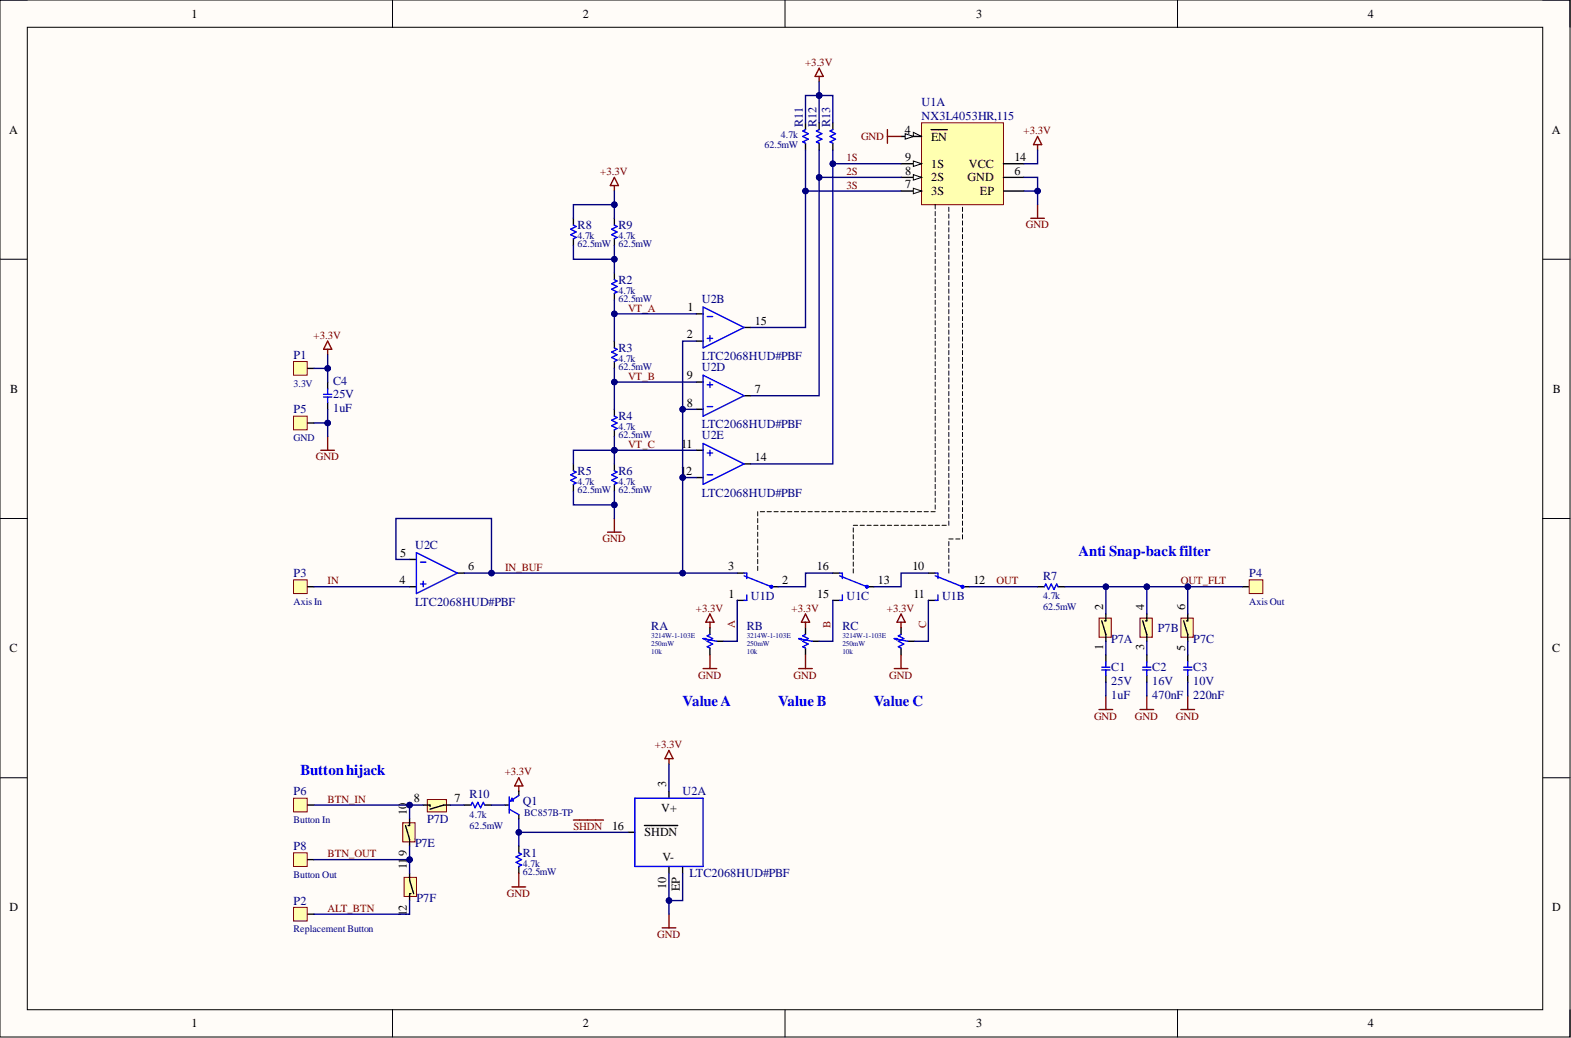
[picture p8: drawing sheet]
<svg xmlns="http://www.w3.org/2000/svg" width="292mm" height="193mm" viewBox="0 0 292 193" stroke-linecap="round" stroke-linejoin="round" font-family="sans-serif">
<path d="M0 0h291.9v192.8h-291.9z" fill-rule="evenodd" fill="#fffcf8"/>
<path d="M0 0h291.9v192.8h-291.9z" fill="none" stroke="#000" stroke-width=".19"/>
<path d="M5.1 5.1h281.7v182.6h-281.7z" fill-rule="evenodd" fill="#fffcf8"/>
<g fill="none" stroke="#000" stroke-width=".19">
<path d="M0 0h5.1M73 0v5.1M146 0v5.1M218.9 0v5.1M286.8 0h5.1v5.1M5.1 5.1h281.7v182.6h-281.7zM0 48.2h5.1M286.8 48.2h5.1M0 96.4h5.1M286.8 96.4h5.1M0 144.6h5.1M286.8 144.6h5.1"/>
<path d="M73 187.7v5.1M146 187.7v5.1M218.9 187.7v5.1M291.9 187.7v5.1"/>
</g>
<path d="M57.1 68.5h1.3" fill="none" stroke="#000" stroke-width=".26"/>
<path d="M54.6 67.2h2.5v2.6h-2.5z" fill-rule="evenodd" fill="#ffffb0"/>
<path d="M54.6 67.2h2.5v2.6h-2.5z" fill="none" stroke="#800000" stroke-width=".19"/>
<path d="M57.1 109.1h1.3" fill="none" stroke="#000" stroke-width=".26"/>
<path d="M54.6 107.8h2.5v2.5h-2.5z" fill-rule="evenodd" fill="#ffffb0"/>
<path d="M54.6 107.8h2.5v2.5h-2.5z" fill="none" stroke="#800000" stroke-width=".19"/>
<path d="M57.1 78.6h1.3" fill="none" stroke="#000" stroke-width=".26"/>
<path d="M54.6 77.4h2.5v2.5h-2.5z" fill-rule="evenodd" fill="#ffffb0"/>
<path d="M54.6 77.4h2.5v2.5h-2.5z" fill="none" stroke="#800000" stroke-width=".19"/>
<path d="M114.2 50.7v1.3M114.2 54.5v1.3M57.1 170h1.3" fill="none" stroke="#000" stroke-width=".26"/>
<path d="M114.2 52l.5 .3-1 .5 1 .5-1 .5 1 .5-.5 .2" fill="none" stroke="#00f" stroke-width=".26"/>
<path d="M54.6 168.7h2.5v2.5h-2.5z" fill-rule="evenodd" fill="#ffffb0"/>
<path d="M54.6 168.7h2.5v2.5h-2.5z" fill="none" stroke="#800000" stroke-width=".19"/>
<path d="M231 109.1h1.3" fill="none" stroke="#000" stroke-width=".26"/>
<path d="M232.3 107.8h2.5v2.5h-2.5z" fill-rule="evenodd" fill="#ffffb0"/>
<path d="M232.3 107.8h2.5v2.5h-2.5z" fill="none" stroke="#800000" stroke-width=".19"/>
<path d="M57.1 149.7h1.3" fill="none" stroke="#000" stroke-width=".26"/>
<path d="M54.6 148.4h2.5v2.5h-2.5z" fill-rule="evenodd" fill="#ffffb0"/>
<path d="M54.6 148.4h2.5v2.5h-2.5z" fill="none" stroke="#800000" stroke-width=".19"/>
<path d="M57.1 159.8h1.3" fill="none" stroke="#000" stroke-width=".26"/>
<path d="M54.6 158.5h2.5v2.6h-2.5z" fill-rule="evenodd" fill="#ffffb0"/>
<path d="M54.6 158.5h2.5v2.6h-2.5z" fill="none" stroke="#800000" stroke-width=".19"/>
<path d="M205.6 121.8v1.2M205.6 125.6v1.2" fill="none" stroke="#000" stroke-width=".26"/>
<path d="M204.9 124.5h1.5M204.9 124h1.5M205.6 123v1M205.6 124.5v1.1" fill="none" stroke="#00f" stroke-width=".26"/>
<path d="M204.3 114.9h2.3v3.6h-2.3z" fill-rule="evenodd" fill="#ffffb0"/>
<path d="M204.3 114.9h2.3v3.6h-2.3z" fill="none" stroke="#800000" stroke-width=".19"/>
<path d="M204.9 115.4l.7 2.6v1.2M205.6 114.1v1.3h-.2" fill="none" stroke="#000" stroke-width=".26"/>
<path d="M212 114.9h2.2v3.6h-2.2z" fill-rule="evenodd" fill="#ffffb0"/>
<path d="M212 114.9h2.2v3.6h-2.2z" fill="none" stroke="#800000" stroke-width=".19"/>
<path d="M212.5 115.4l.7 2.6v1.2M213.2 114.1v1.3h-.2" fill="none" stroke="#000" stroke-width=".26"/>
<path d="M219.6 114.9h2.3v3.6h-2.3z" fill-rule="evenodd" fill="#ffffb0"/>
<path d="M219.6 114.9h2.3v3.6h-2.3z" fill="none" stroke="#800000" stroke-width=".19"/>
<path d="M220.1 115.4l.7 2.6v1.2M220.8 114.1v1.3h-.2" fill="none" stroke="#000" stroke-width=".26"/>
<path d="M79.5 148.6h3.5v2.3h-3.5z" fill-rule="evenodd" fill="#ffffb0"/>
<path d="M79.5 148.6h3.5v2.3h-3.5z" fill="none" stroke="#800000" stroke-width=".19"/>
<path d="M78.7 149.7h1.3v.2M83.8 149.7h-1.3l-2.5 .7" fill="none" stroke="#000" stroke-width=".26"/>
<path d="M74.9 153h2.3v3.5h-2.3z" fill-rule="evenodd" fill="#ffffb0"/>
<path d="M74.9 153h2.3v3.5h-2.3z" fill="none" stroke="#800000" stroke-width=".19"/>
<path d="M75.4 153.5l.8 2.5v1.3M76.2 152.2v1.3h-.3" fill="none" stroke="#000" stroke-width=".26"/>
<path d="M75.1 163.1h2.3v3.6h-2.3z" fill-rule="evenodd" fill="#ffffb0"/>
<path d="M75.1 163.1h2.3v3.6h-2.3z" fill="none" stroke="#800000" stroke-width=".19"/>
<path d="M151 119.2h1.3M168.8 119.2h1.3M149.8 120.5v1.3M167.5 120.5v1.3M76.2 162.3v1.3l.7 2.6M76.4 166.2h-.2v1.2" fill="none" stroke="#000" stroke-width=".26"/>
<path d="M148.5 118.7h.5v.3zM148.5 118.7l2.5 .5M149.3 118.2l1 .5-1 .5 1 .5-1 .5 .5 .3M166.3 118.7l2.5 .5M166.3 118.7h.5v.3zM167 118.2l1 .5-1 .5 1 .5-1 .5 .5 .3" fill="none" stroke="#00f" stroke-width=".26"/>
<path d="M171.3 22.8h15.3v15.2h-15.3z" fill-rule="evenodd" fill="#ffffb0"/>
<path d="M171.3 22.8h15.3v15.2h-15.3z" fill="none" stroke="#800000" stroke-width=".19"/>
<path d="M167.5 25.4h3.8" fill="none" stroke="#000" stroke-width=".26"/>
<path d="M169.8 24.6l1.5 .8h-1.5z" fill="none" stroke="#000" stroke-width=".19"/>
<path d="M168.3 24.9l1.5 .5-1.5 .5z" fill="#f8fcff"/>
<path d="M168.3 24.9l1.5 .5-1.5 .5z" fill="none" stroke="#000" stroke-width=".19"/>
<path d="M167.5 35.5h3.8M173.1 24.1h3M186.6 33h3.8" fill="none" stroke="#000" stroke-width=".26"/>
<path d="M169.8 35l1.5 .5-1.5 .5z" fill="#f8fcff"/>
<path d="M169.8 35l1.5 .5-1.5 .5z" fill="none" stroke="#000" stroke-width=".19"/>
<path d="M167.5 33h3.8" fill="none" stroke="#000" stroke-width=".26"/>
<path d="M169.8 32.5l1.5 .5-1.5 .5z" fill="#f8fcff"/>
<path d="M169.8 32.5l1.5 .5-1.5 .5z" fill="none" stroke="#000" stroke-width=".19"/>
<path d="M167.5 30.4h3.8" fill="none" stroke="#000" stroke-width=".26"/>
<path d="M169.8 29.9l1.5 .5-1.5 .5z" fill="#f8fcff"/>
<g fill="none" stroke="#000" stroke-width=".19">
<path d="M169.8 29.9l1.5 .5-1.5 .5zM173.9 38v.8M173.9 39.3v.8M176.4 38.5v.8M176.4 39.8v.8M179 38.5v.8M179 39.8v.8M173.9 40.6v.8M173.9 41.9v.7M173.9 43.1v.8M173.9 44.4v.8M173.9 45.7v.8"/>
<path d="M173.9 46.9v.8M173.9 48.2v.8M173.9 49.5v.8M173.9 50.7v.8M173.9 52v.8M173.9 53.3v.8M173.9 54.5v.8M173.9 55.8v.8M173.9 57.1v.8M173.9 58.3v.8M173.9 59.6v.8M176.4 41.1v.8"/>
<path d="M176.4 42.3v.8M176.4 43.6v.8M176.4 44.9v.8M176.4 46.1v.8M176.4 47.4v.8M176.4 48.7v.8M176.4 49.9v.8M176.4 51.2v.8M176.4 52.5v.8M176.4 53.7v.8M176.4 55v.8M176.4 56.3v.8"/>
<path d="M176.4 57.5v.8M176.4 58.8v.8M179 41.1v.8M179 42.3v.8M179 43.6v.8M179 44.9v.8M179 46.1v.8M179 47.4v.8M179 48.7v.8M179 49.9v.8M179 51.2v.8M179 52.5v.8"/>
<path d="M179 53.7v.8M179 55v.8M179 56.3v.8M179 57.5v.8M179 58.8v.8M173.9 60.9v.8M173.9 62.1v.8M173.9 63.4v.8M173.9 64.7v.8M173.9 66v.7M173.9 67.2v.8M173.9 68.5v.8"/>
<path d="M173.9 69.8v.7M173.9 71v.8M173.9 72.3v.8M173.9 73.6v.8M173.9 74.8v.8M173.9 76.1v.8M173.9 77.4v.8M173.9 78.6v.8M173.9 79.9v.8M176.4 60.1v.8M176.4 61.4v.7M176.4 62.6v.8"/>
<path d="M176.4 63.9v.8M176.4 65.2v.8M176.4 66.4v.8M176.4 67.7v.8M176.4 69v.8M176.4 70.2v.8M176.4 71.5v.8M176.4 72.8v.8M176.4 74v.8M176.4 75.3v.8M176.4 76.6v.8M176.4 77.8v.8"/>
<path d="M176.4 79.1v.8M179 60.1v.8M179 61.4v.7M179 62.6v.8M179 63.9v.8M179 65.2v.8M179 66.4v.8M179 67.7v.8M179 69v.8M179 70.2v.8M179 71.5v.8M179 72.8v.8"/>
<path d="M179 74v.8M179 75.3v.8M179 76.6v.8M179 77.8v.8M179 79.1v.8M140.9 95.1v.8M140.9 96.4v.8M140.9 97.7v.8M140.9 98.9v.8M141.4 95.1h.8M142.6 95.1h.8M143.9 95.1h.8"/>
<path d="M145.2 95.1h.8M146.4 95.1h.8M147.7 95.1h.8M149 95.1h.8M150.2 95.1h.8M151.5 95.1h.8M152.8 95.1h.8M154.1 95.1h.7M155.3 95.1h.8M156.6 95.1h.8M157.9 95.1h.8M158.7 98.1v.8"/>
<path d="M158.7 99.4v.8M158.7 97.7h.7M159.1 95.1h.8M159.9 97.7h.8M160.4 95.1h.8M161.2 97.7h.8M161.7 95.1h.8M162.5 97.7h.8M162.9 95.1h.8M163.7 97.7h.8M164.2 95.1h.8M165 97.7h.8"/>
<path d="M165.5 95.1h.8M166.3 97.7h.8M166.7 95.1h.8M167.5 97.7h.8M168 95.1h.8M168.8 97.7h.8M169.3 95.1h.8M170.1 97.7h.8M170.6 95.1h.7M171.3 97.7h.8M171.8 95.1h.8M172.6 97.7h.8"/>
<path d="M173.1 95.1h.8M173.9 81.2v.8M173.9 82.4v.8M173.9 83.7v.8M173.9 85v.8M173.9 86.2v.8M173.9 87.5v.8M173.9 88.8v.8M173.9 90.1v.7M173.9 91.3v.8M173.9 92.6v.8M173.9 93.9v.7"/>
<path d="M173.9 97.7h.8M175.2 97.7h.7M176.4 80.4v.8M176.4 81.6v.8M176.4 82.9v.8M176.4 84.2v.8M176.4 85.5v.7M176.4 86.7v.8M176.4 88v.8M176.4 89.3v.8M176.4 90.5v.8M176.4 91.8v.8"/>
<path d="M176.4 93.1v.8M176.4 94.3v.8M176.4 95.6v.8M176.4 96.9v.8M179 80.4v.8M179 81.6v.8M179 82.9v.8M179 84.2v.8M179 85.5v.7M179 86.7v.8M179 88v.8M179 89.3v.8"/>
<path d="M179 90.5v.8M179 91.8v.8M179 93.1v.8M179 94.3v.8M179 95.6v.8M179 96.9v.8M179 98.1v.8M179 99.4v.8M140.9 100.2v.8M140.9 101.5v.8M140.9 102.7v.8M140.9 104v.8"/>
<path d="M140.9 105.3v.8M158.7 100.7v.8M158.7 101.9v.8M158.7 103.2v.8M158.7 104.5v.8M158.7 105.7v.8M176.4 100.7v.8M176.4 101.9v.8M176.4 103.2v.8M176.4 104.5v.8M176.4 105.7v.8M176.4 100.2h.8"/>
<path d="M177.7 100.2h.8"/>
</g>
<g fill="none" stroke="#000" stroke-width=".26">
<path d="M149.8 22.8v1.3M149.8 26.6v1.3M152.3 22.8v1.3M152.3 26.6v1.3M154.8 22.8v1.3M154.8 26.6v1.3M186.6 30.4h3.8M186.6 35.5h3.8M106.6 40.6v1.3M106.6 44.4v1.3M114.2 40.6v1.3M114.2 44.4v1.3"/>
<path d="M129.5 58.3h1.2M60.9 71v1.3M60.9 74.8v1.3M114.2 63.4v1.3M114.2 67.2v1.3M114.2 76.1v1.3M114.2 79.9v1.3M129.5 63.4h1.2M129.5 76.1h1.2M129.5 71h1.2M138.3 60.9h1.3M138.3 73.6h1.3"/>
<path d="M106.6 86.2v1.3M106.6 90.1v1.2M114.2 86.2v1.3M114.2 90.1v1.2M129.5 83.7h1.2M129.5 88.8h1.2M138.3 86.2h1.3M76.2 109.1h1.2M76.2 104h1.2M85 106.5h1.3M133.3 119.2h1.2M137.1 106.5h1.2"/>
<path d="M137.1 111.6h1.2M143.4 109.1h1.3M154.8 106.5h1.3M154.8 111.6h1.3M161.2 109.1h1.3M172.6 106.5h1.3M172.6 111.6h1.3M179 109.1h1.2M192.9 109.1h1.3M196.7 109.1h1.3M132 120.5v1.3M213.2 121.8v1.2"/>
<path d="M213.2 125.6v1.2M220.8 121.8v1.2M220.8 125.6v1.2M86.3 149.7h1.3M90.1 149.7h1.3M93.9 149.7h.8M96.5 147.1v.8M96.5 151.4v.8M96.5 157.3v1.2M116.8 154.7h1.2M119.8 153.5h6.2M124.4 147.1v1.3"/>
<path d="M96.5 161.1v1.2M124.4 161.1v1.2M126.9 161.1v1.2"/>
</g>
<g fill="none" stroke="#00f" stroke-width=".26">
<path d="M149.8 24.1l-.5 .3 1 .5-1 .5 1 .5-1 .5 .5 .2M152.3 24.1l-.5 .3 1 .5-1 .5 1 .5-1 .5 .5 .2M154.8 24.1l-.5 .3 1.1 .5-1.1 .5 1.1 .5-1.1 .5 .5 .2M106.6 41.9l.5 .2-1 .5 1 .5-1 .5 1 .5-.5 .3M114.2 41.9l.5 .2-1 .5 1 .5-1 .5 1 .5-.5 .3M130.7 57.1l7.6 3.8-7.6 3.8zM131.5 58.8h1M60.2 73.8h1.5M60.2 73.3h1.5M60.9 72.3v1M60.9 73.8v1M114.2 64.7l.5 .2-1 .5 1 .6-1 .5 1 .5-.5 .2"/>
<path d="M114.2 77.4l.5 .2-1 .5 1 .5-1 .5 1 .6-.5 .2M130.7 69.8l7.6 3.8-7.6 3.8zM131.5 62.9h1M131.5 71.5h1M131.5 75.6h1M132 62.4v1M132 71v1M106.6 87.5l.5 .3-1 .5 1 .5-1 .5 1 .5-.5 .3M114.2 87.5l.5 .3-1 .5 1 .5-1 .5 1 .5-.5 .3M130.7 82.4l7.6 3.8-7.6 3.9zM131.5 84.2h1M131.5 88.3h1"/>
<path d="M132 83.7v1M77.4 102.7l7.6 3.8-7.6 3.8zM78.2 108.6h1M78.2 104.5h1M78.7 108.1v1M130.7 118.7l2.6 .5M130.7 118.7h.5v.3zM131.5 118.2l1 .5-1 .5 1 .5-1 .5 .5 .3M138.3 106.5h.6v1.1M138.3 107l5.1 2.1M138.9 110.6v1h-.6M156.1 106.5h.5v1.1"/>
<path d="M156.1 107l5.1 2.1M156.6 110.6v1h-.5M173.9 107l5.1 2.1M173.9 106.5h.5v1.1M174.4 110.6v1h-.5M194.2 109.1l.2-.5 .6 1 .5-1 .5 1 .5-1 .2 .5M212.5 124.5h1.5M212.5 124h1.5M213.2 123v1M213.2 124.5v1.1M220.1 124.5h1.5M220.1 124h1.5"/>
<path d="M220.8 123v1M220.8 124.5v1.1M87.6 149.7l.2-.5 .5 1 .5-1 .6 1 .5-1 .2 .5M94.7 148.1v3.1M94.7 150.4l1.8 1M95.2 148.4l.2 .5h-.5zM96.5 158.5l.5 .3-1 .5 1 .5-1 .5 1 .5-.5 .3M96.5 147.9l-1.6 1M118 148.4h12.7v12.7h-12.7z"/>
<circle cx="143.4" cy="109.1" r=".22"/>
<circle cx="161.2" cy="109.1" r=".22"/>
<circle cx="179" cy="109.1" r=".23"/>
</g>
<g fill="none" stroke="#800000" stroke-width=".26">
<path d="M152.3 12.7l.8 1.5h-1.6zM152.3 14.2v1M114.2 33l.8 1.5h-1.5zM114.2 34.5v1M165 24.1v2.5M165 25.4h2.5M192.9 25.4l.8 1.5h-1.5zM192.9 26.9v1M192.9 38v2.6M191.7 40.6h2.5M60.9 63.4l.8 1.5h-1.5zM60.9 64.9v1.1"/>
<path d="M59.7 83.7h2.5M60.9 81.2v2.5M113 98.9h2.5M114.2 96.4v2.5M131.2 115.7l.8-1.6 .8 1.6M149 115.7l.8-1.6 .7 1.6M166.8 115.7l.7-1.6 .8 1.6M124.4 139.5l.7 1.5h-1.5zM130.7 124.3h2.6M132 121.8v2.5M148.5 124.3h2.5M149.8 121.8v2.5"/>
<path d="M166.3 124.3h2.5M167.5 121.8v2.5M204.3 131.9h2.6M205.6 129.4v2.5M212 131.9h2.5M213.2 129.4v2.5M219.6 131.9h2.5M220.8 129.4v2.5M96.5 144.6l.7 1.5h-1.5zM96.5 146.1v1M124.4 141v1.1M95.2 164.9h2.5"/>
<path d="M96.5 162.3v2.6M123.1 172.5h2.6M124.4 170v2.5"/>
</g>
<path d="M106.6 152.5h5.6" fill="none" stroke="#980000" stroke-width=".26"/>
<path d="M76.2 149.7v2.5" fill="none" stroke="#000080" stroke-width=".26"/>
<circle cx="76.2" cy="149.7" r=".51" fill="#000080"/>
<circle cx="76.2" cy="149.7" r=".51" fill="none" stroke="#000080" stroke-width=".19"/>
<path d="M76.2 157.3v2.5h-17.8" fill="none" stroke="#000080" stroke-width=".26"/>
<circle cx="76.2" cy="159.8" r=".51" fill="#000080"/>
<circle cx="76.2" cy="159.8" r=".51" fill="none" stroke="#000080" stroke-width=".19"/>
<path d="M76.2 159.8v2.5" fill="none" stroke="#000080" stroke-width=".26"/>
<circle cx="76.2" cy="159.8" r=".51" fill="#000080"/>
<circle cx="76.2" cy="159.8" r=".51" fill="none" stroke="#000080" stroke-width=".19"/>
<path d="M205.6 109.1v5M76.2 167.4v2.6h-17.8" fill="none" stroke="#000080" stroke-width=".26"/>
<circle cx="205.6" cy="109.1" r=".51" fill="#000080"/>
<circle cx="205.6" cy="109.1" r=".51" fill="none" stroke="#000080" stroke-width=".19"/>
<path d="M213.2 109.1v5" fill="none" stroke="#000080" stroke-width=".26"/>
<circle cx="213.2" cy="109.1" r=".51" fill="#000080"/>
<circle cx="213.2" cy="109.1" r=".51" fill="none" stroke="#000080" stroke-width=".19"/>
<path d="M220.8 109.1v5" fill="none" stroke="#000080" stroke-width=".26"/>
<circle cx="220.8" cy="109.1" r=".51" fill="#000080"/>
<circle cx="220.8" cy="109.1" r=".51" fill="none" stroke="#000080" stroke-width=".19"/>
<path d="M58.4 109.1h17.8M76.2 104h-2.6v-7.6h17.8v10.1h-5.1M205.6 119.2v2.6M213.2 119.2v2.6M220.8 119.2v2.6M205.6 126.8v2.6M213.2 126.8v2.6" fill="none" stroke="#000080" stroke-width=".26"/>
<circle cx="91.4" cy="106.5" r=".51" fill="#000080"/>
<circle cx="91.4" cy="106.5" r=".51" fill="none" stroke="#000080" stroke-width=".19"/>
<path d="M60.9 66v2.5h-2.5" fill="none" stroke="#000080" stroke-width=".26"/>
<circle cx="60.9" cy="68.5" r=".51" fill="#000080"/>
<circle cx="60.9" cy="68.5" r=".51" fill="none" stroke="#000080" stroke-width=".19"/>
<path d="M58.4 78.6h2.5v2.6" fill="none" stroke="#000080" stroke-width=".26"/>
<circle cx="60.9" cy="78.6" r=".51" fill="#000080"/>
<circle cx="60.9" cy="78.6" r=".51" fill="none" stroke="#000080" stroke-width=".19"/>
<path d="M190.4 35.5h2.5M192.9 27.9v2.5h-2.5" fill="none" stroke="#000080" stroke-width=".26"/>
<circle cx="192.9" cy="35.5" r=".51" fill="#000080"/>
<circle cx="192.9" cy="35.5" r=".51" fill="none" stroke="#000080" stroke-width=".19"/>
<path d="M114.2 58.3h15.3M137.1 111.6v7.6h-2.6M154.8 106.5h-5v2.6h-5.1M154.8 111.6v7.6h-2.5M172.6 106.5h-5.1v2.6h-5M172.6 111.6v7.6h-2.5M180.2 109.1h12.7M220.8 126.8v2.6" fill="none" stroke="#000080" stroke-width=".26"/>
<circle cx="114.2" cy="58.3" r=".51" fill="#000080"/>
<circle cx="114.2" cy="58.3" r=".51" fill="none" stroke="#000080" stroke-width=".19"/>
<path d="M114.2 71h15.3" fill="none" stroke="#000080" stroke-width=".26"/>
<circle cx="114.2" cy="71" r=".51" fill="#000080"/>
<circle cx="114.2" cy="71" r=".51" fill="none" stroke="#000080" stroke-width=".19"/>
<path d="M114.2 83.7h15.3" fill="none" stroke="#000080" stroke-width=".26"/>
<circle cx="114.2" cy="83.7" r=".51" fill="#000080"/>
<circle cx="114.2" cy="83.7" r=".51" fill="none" stroke="#000080" stroke-width=".19"/>
<path d="M129.5 76.1h-2.6v12.7" fill="none" stroke="#000080" stroke-width=".26"/>
<circle cx="126.9" cy="88.8" r=".51" fill="#000080"/>
<circle cx="126.9" cy="88.8" r=".51" fill="none" stroke="#000080" stroke-width=".19"/>
<circle cx="126.9" cy="76.1" r=".51" fill="#000080"/>
<circle cx="126.9" cy="76.1" r=".51" fill="none" stroke="#000080" stroke-width=".19"/>
<path d="M129.5 63.4h-2.6v12.7" fill="none" stroke="#000080" stroke-width=".26"/>
<circle cx="126.9" cy="76.1" r=".51" fill="#000080"/>
<circle cx="126.9" cy="76.1" r=".51" fill="none" stroke="#000080" stroke-width=".19"/>
<path d="M129.5 88.8h-2.6v17.7" fill="none" stroke="#000080" stroke-width=".26"/>
<circle cx="126.9" cy="88.8" r=".51" fill="#000080"/>
<circle cx="126.9" cy="88.8" r=".51" fill="none" stroke="#000080" stroke-width=".19"/>
<circle cx="126.9" cy="106.5" r=".51" fill="#000080"/>
<circle cx="126.9" cy="106.5" r=".51" fill="none" stroke="#000080" stroke-width=".19"/>
<path d="M106.6 91.3v2.6h7.6" fill="none" stroke="#000080" stroke-width=".26"/>
<circle cx="114.2" cy="93.9" r=".51" fill="#000080"/>
<circle cx="114.2" cy="93.9" r=".51" fill="none" stroke="#000080" stroke-width=".19"/>
<path d="M114.2 83.7h-7.6v2.5" fill="none" stroke="#000080" stroke-width=".26"/>
<circle cx="114.2" cy="83.7" r=".51" fill="#000080"/>
<circle cx="114.2" cy="83.7" r=".51" fill="none" stroke="#000080" stroke-width=".19"/>
<path d="M114.2 38h-7.6v2.6" fill="none" stroke="#000080" stroke-width=".26"/>
<circle cx="114.2" cy="38" r=".51" fill="#000080"/>
<circle cx="114.2" cy="38" r=".51" fill="none" stroke="#000080" stroke-width=".19"/>
<path d="M106.6 45.7v2.5h7.6v-2.5" fill="none" stroke="#000080" stroke-width=".26"/>
<circle cx="114.2" cy="48.2" r=".51" fill="#000080"/>
<circle cx="114.2" cy="48.2" r=".51" fill="none" stroke="#000080" stroke-width=".19"/>
<path d="M114.2 48.2v2.5" fill="none" stroke="#000080" stroke-width=".26"/>
<circle cx="114.2" cy="48.2" r=".51" fill="#000080"/>
<circle cx="114.2" cy="48.2" r=".51" fill="none" stroke="#000080" stroke-width=".19"/>
<path d="M83.8 149.7h2.5M91.4 149.7h2.5M96.5 154.7h20.3" fill="none" stroke="#000080" stroke-width=".26"/>
<circle cx="96.5" cy="154.7" r=".51" fill="#000080"/>
<circle cx="96.5" cy="154.7" r=".51" fill="none" stroke="#000080" stroke-width=".19"/>
<path d="M58.4 149.7h20.3" fill="none" stroke="#000080" stroke-width=".26"/>
<circle cx="76.2" cy="149.7" r=".51" fill="#000080"/>
<circle cx="76.2" cy="149.7" r=".51" fill="none" stroke="#000080" stroke-width=".19"/>
<path d="M91.4 106.5h45.7" fill="none" stroke="#000080" stroke-width=".26"/>
<circle cx="91.4" cy="106.5" r=".51" fill="#000080"/>
<circle cx="91.4" cy="106.5" r=".51" fill="none" stroke="#000080" stroke-width=".19"/>
<circle cx="126.9" cy="106.5" r=".51" fill="#000080"/>
<circle cx="126.9" cy="106.5" r=".51" fill="none" stroke="#000080" stroke-width=".19"/>
<path d="M190.4 33h2.5v5" fill="none" stroke="#000080" stroke-width=".26"/>
<circle cx="192.9" cy="35.5" r=".51" fill="#000080"/>
<circle cx="192.9" cy="35.5" r=".51" fill="none" stroke="#000080" stroke-width=".19"/>
<path d="M198 109.1h33" fill="none" stroke="#000080" stroke-width=".26"/>
<circle cx="220.8" cy="109.1" r=".51" fill="#000080"/>
<circle cx="220.8" cy="109.1" r=".51" fill="none" stroke="#000080" stroke-width=".19"/>
<circle cx="213.2" cy="109.1" r=".51" fill="#000080"/>
<circle cx="213.2" cy="109.1" r=".51" fill="none" stroke="#000080" stroke-width=".19"/>
<circle cx="205.6" cy="109.1" r=".51" fill="#000080"/>
<circle cx="205.6" cy="109.1" r=".51" fill="none" stroke="#000080" stroke-width=".19"/>
<path d="M96.5 152.2v5.1" fill="none" stroke="#000080" stroke-width=".26"/>
<circle cx="96.5" cy="154.7" r=".51" fill="#000080"/>
<circle cx="96.5" cy="154.7" r=".51" fill="none" stroke="#000080" stroke-width=".19"/>
<path d="M114.2 91.3v5.1" fill="none" stroke="#000080" stroke-width=".26"/>
<circle cx="114.2" cy="93.9" r=".51" fill="#000080"/>
<circle cx="114.2" cy="93.9" r=".51" fill="none" stroke="#000080" stroke-width=".19"/>
<path d="M114.2 81.2v5" fill="none" stroke="#000080" stroke-width=".26"/>
<circle cx="114.2" cy="83.7" r=".51" fill="#000080"/>
<circle cx="114.2" cy="83.7" r=".51" fill="none" stroke="#000080" stroke-width=".19"/>
<path d="M114.2 68.5v7.6" fill="none" stroke="#000080" stroke-width=".26"/>
<circle cx="114.2" cy="71" r=".51" fill="#000080"/>
<circle cx="114.2" cy="71" r=".51" fill="none" stroke="#000080" stroke-width=".19"/>
<path d="M114.2 55.8v7.6" fill="none" stroke="#000080" stroke-width=".26"/>
<circle cx="114.2" cy="58.3" r=".51" fill="#000080"/>
<circle cx="114.2" cy="58.3" r=".51" fill="none" stroke="#000080" stroke-width=".19"/>
<path d="M114.2 35.5v5.1" fill="none" stroke="#000080" stroke-width=".26"/>
<circle cx="114.2" cy="38" r=".51" fill="#000080"/>
<circle cx="114.2" cy="38" r=".51" fill="none" stroke="#000080" stroke-width=".19"/>
<path d="M152.3 17.8h2.5v5" fill="none" stroke="#000080" stroke-width=".26"/>
<circle cx="152.3" cy="17.8" r=".51" fill="#000080"/>
<circle cx="152.3" cy="17.8" r=".51" fill="none" stroke="#000080" stroke-width=".19"/>
<path d="M152.3 17.8v5" fill="none" stroke="#000080" stroke-width=".26"/>
<circle cx="152.3" cy="17.8" r=".51" fill="#000080"/>
<circle cx="152.3" cy="17.8" r=".51" fill="none" stroke="#000080" stroke-width=".19"/>
<path d="M152.3 15.2v2.6h-2.5v5" fill="none" stroke="#000080" stroke-width=".26"/>
<circle cx="152.3" cy="17.8" r=".51" fill="#000080"/>
<circle cx="152.3" cy="17.8" r=".51" fill="none" stroke="#000080" stroke-width=".19"/>
<path d="M124.4 162.3v7.7" fill="none" stroke="#000080" stroke-width=".26"/>
<circle cx="124.4" cy="167.4" r=".51" fill="#000080"/>
<circle cx="124.4" cy="167.4" r=".51" fill="none" stroke="#000080" stroke-width=".19"/>
<path d="M149.8 27.9v33h-10.2" fill="none" stroke="#000080" stroke-width=".26"/>
<circle cx="149.8" cy="35.5" r=".51" fill="#000080"/>
<circle cx="149.8" cy="35.5" r=".51" fill="none" stroke="#000080" stroke-width=".19"/>
<path d="M152.3 27.9v45.7h-12.7" fill="none" stroke="#000080" stroke-width=".26"/>
<circle cx="152.3" cy="33" r=".51" fill="#000080"/>
<circle cx="152.3" cy="33" r=".51" fill="none" stroke="#000080" stroke-width=".19"/>
<path d="M154.8 27.9v58.3h-15.2" fill="none" stroke="#000080" stroke-width=".26"/>
<circle cx="154.8" cy="30.4" r=".51" fill="#000080"/>
<circle cx="154.8" cy="30.4" r=".51" fill="none" stroke="#000080" stroke-width=".19"/>
<path d="M149.8 35.5h17.7" fill="none" stroke="#000080" stroke-width=".26"/>
<circle cx="149.8" cy="35.5" r=".51" fill="#000080"/>
<circle cx="149.8" cy="35.5" r=".51" fill="none" stroke="#000080" stroke-width=".19"/>
<path d="M152.3 33h15.2" fill="none" stroke="#000080" stroke-width=".26"/>
<circle cx="152.3" cy="33" r=".51" fill="#000080"/>
<circle cx="152.3" cy="33" r=".51" fill="none" stroke="#000080" stroke-width=".19"/>
<path d="M154.8 30.4h12.7" fill="none" stroke="#000080" stroke-width=".26"/>
<circle cx="154.8" cy="30.4" r=".51" fill="#000080"/>
<circle cx="154.8" cy="30.4" r=".51" fill="none" stroke="#000080" stroke-width=".19"/>
<path d="M60.9 68.5v2.5" fill="none" stroke="#000080" stroke-width=".26"/>
<circle cx="60.9" cy="68.5" r=".51" fill="#000080"/>
<circle cx="60.9" cy="68.5" r=".51" fill="none" stroke="#000080" stroke-width=".19"/>
<path d="M60.9 76.1v2.5" fill="none" stroke="#000080" stroke-width=".26"/>
<circle cx="60.9" cy="78.6" r=".51" fill="#000080"/>
<circle cx="60.9" cy="78.6" r=".51" fill="none" stroke="#000080" stroke-width=".19"/>
<path d="M126.9 162.3v5.1h-2.5" fill="none" stroke="#000080" stroke-width=".26"/>
<circle cx="124.4" cy="167.4" r=".51" fill="#000080"/>
<circle cx="124.4" cy="167.4" r=".51" fill="none" stroke="#000080" stroke-width=".19"/>
<path d="M124.4 142.1v5" fill="none" stroke="#000080" stroke-width=".26"/>
<g font-size="2.8" fill="#00f">
<text x="200.5" y="103.4">Anti Snap-back filter</text>
<text x="126.9" y="131.3">ValueA</text>
<text x="144.7" y="131.3">Value B</text>
<text x="162.5" y="131.3">Value C</text>
<text x="55.8" y="144">Buttonhijack</text>
</g>
<g font-size="2.5" fill="#800000">
<text x="131.2" y="117.8">PIRA03</text>
<text x="149.2" y="117.8">PIRB03</text>
<text x="166.9" y="117.8">PIRC03</text>
</g>
<g font-size="2.3">
<text x="35.6" y="3.3">1</text>
<text x="108.4" y="3.3">2</text>
<text x="181.5" y="3.3">3</text>
<text x="254.4" y="3.3">4</text>
<text x="1.7" y="24.9">A</text>
<text x="168.2" y="24.9">4</text>
<text x="168.3" y="29.9">9</text>
<text x="173.1" y="26.1">EN</text>
<text x="188.6" y="29.9">14</text>
<text x="288.5" y="24.9">A</text>
<text x="168.3" y="35">7</text>
<text x="168.3" y="32.5">8</text>
<text x="173.1" y="33.7">2S</text>
<text x="173.1" y="31.2">1S</text>
<text x="179.9" y="33.7">GND</text>
<text x="180.1" y="31.2">VCC</text>
<text x="188.6" y="32.5">6</text>
<text x="173.1" y="36.3">3S</text>
<text x="182.2" y="36.3">EP</text>
<text x="127.9" y="57.8">1</text>
<text x="127.7" y="62.9">2</text>
<text x="140.4" y="60.4">15</text>
<text x="127.7" y="70.5">9</text>
<text x="1.9" y="73.1">B</text>
<text x="127.7" y="75.6">8</text>
<text x="140.4" y="73.1">7</text>
<text x="288.7" y="73.1">B</text>
<text x="126.7" y="83.2">11</text>
<text x="126.5" y="88.3">12</text>
<text x="140.4" y="85.7">14</text>
<text x="74.4" y="103.5">5</text>
<text x="87.1" y="106">6</text>
<text x="135.4" y="106">3</text>
<text x="151.9" y="106">16</text>
<text x="169.7" y="106">10</text>
<text x="74.3" y="108.6">4</text>
<text x="135.5" y="111.1">1</text>
<text x="145.5" y="108.6">2</text>
<text x="152" y="111.1">15</text>
<text x="163.2" y="108.6">13</text>
<text x="169.8" y="111.1">11</text>
<text x="181" y="108.6">12</text>
<text x="205.1" y="113.4" transform="rotate(-90 205.1 113.4)">2</text>
<text x="212.7" y="113.4" transform="rotate(-90 212.7 113.4)">4</text>
<text x="220.3" y="113.4" transform="rotate(-90 220.3 113.4)">6</text>
<text x="1.8" y="121.3">C</text>
<text x="205.1" y="120.8" transform="rotate(-90 205.1 120.8)">1</text>
<text x="212.7" y="120.9" transform="rotate(-90 212.7 120.9)">3</text>
<text x="220.3" y="121" transform="rotate(-90 220.3 121)">5</text>
<text x="288.6" y="121.3">C</text>
<text x="76.9" y="149.2">8</text>
<text x="84.5" y="149.2">7</text>
<text x="123.9" y="146.4" transform="rotate(-90 123.9 146.4)">3</text>
<text x="75.6" y="151.4" transform="rotate(-90 75.6 151.4)">10</text>
<text x="113.8" y="154.2">16</text>
<text x="119.8" y="155.5">SHDN</text>
<text x="122.9" y="150.9">V+</text>
<text x="75.6" y="161.6" transform="rotate(-90 75.6 161.6)">11</text>
<text x="75.6" y="159" transform="rotate(-90 75.6 159)">9</text>
<text x="123.2" y="160.1">V-</text>
<text x="123.9" y="165.3" transform="rotate(-90 123.9 165.3)">10</text>
<text x="126.4" y="165.7" transform="rotate(-90 126.4 165.7)">EP</text>
<text x="1.8" y="169.4">D</text>
<text x="75.6" y="170.4" transform="rotate(-90 75.6 170.4)">12</text>
<text x="288.6" y="169.4">D</text>
<text x="35.6" y="191">1</text>
<text x="108.4" y="191">2</text>
<text x="181.5" y="191">3</text>
<text x="254.4" y="191">4</text>
</g>
<g font-size="2.3" fill="#000080">
<text x="149.3" y="23.6" transform="rotate(-90 149.3 23.6)">R11</text>
<text x="151.8" y="23.6" transform="rotate(-90 151.8 23.6)">R12</text>
<text x="154.3" y="23.6" transform="rotate(-90 154.3 23.6)">R13</text>
<text x="171.3" y="19.8">U1A</text>
<text x="171.3" y="22.3">NX3L4053HR,115</text>
<text x="107.4" y="42.6">R8</text>
<text x="115" y="42.6">R9</text>
<text x="115" y="52.8">R2</text>
<text x="130.5" y="56.3">U2B</text>
<text x="115" y="65.4">R3</text>
<text x="54.6" y="66.7">P1</text>
<text x="61.9" y="71.5">C4</text>
<text x="130.5" y="67">LTC2068HUD#PBF</text>
<text x="130.5" y="69">U2D</text>
<text x="54.6" y="76.9">P5</text>
<text x="61.9" y="74.1">25V</text>
<text x="61.9" y="76.6">1uF</text>
<text x="115" y="78.1">R4</text>
<text x="130.5" y="79.7">LTC2068HUD#PBF</text>
<text x="130.5" y="81.7">U2E</text>
<text x="107.4" y="88.3">R5</text>
<text x="115" y="88.3">R6</text>
<text x="130.5" y="92.3">LTC2068HUD#PBF</text>
<text x="77.2" y="102">U2C</text>
<text x="54.6" y="107.3">P3</text>
<text x="193.9" y="107.8">R7</text>
<text x="232.3" y="107.3">P4</text>
<text x="77.2" y="112.6">LTC2068HUD#PBF</text>
<text x="139.6" y="111.6">U1D</text>
<text x="157.4" y="111.6">U1C</text>
<text x="175.2" y="111.6">U1B</text>
<text x="121.1" y="117.2">RA</text>
<text x="138.9" y="117.2">RB</text>
<text x="156.6" y="117.2">RC</text>
<text x="206.6" y="119.5">P7A</text>
<text x="215.3" y="117.4">P7B</text>
<text x="221.9" y="119.5">P7C</text>
<text x="206.6" y="124.8">C1</text>
<text x="214.2" y="124.8">C2</text>
<text x="221.9" y="124.8">C3</text>
<text x="206.6" y="127.3">25V</text>
<text x="206.6" y="129.9">1uF</text>
<text x="214.2" y="127.3">16V</text>
<text x="214.2" y="129.9">470nF</text>
<text x="221.9" y="127.3">10V</text>
<text x="221.9" y="129.9">220nF</text>
<text x="54.6" y="147.9">P6</text>
<text x="87.3" y="148.4">R10</text>
<text x="97.2" y="149.7">Q1</text>
<text x="126.9" y="147.9">U2A</text>
<text x="79.5" y="153">P7D</text>
<text x="54.6" y="158">P8</text>
<text x="77.2" y="157.5">P7E</text>
<text x="97.2" y="159.3">R1</text>
<text x="77.4" y="167.7">P7F</text>
<text x="128.2" y="163.1">LTC2068HUD#PBF</text>
<text x="54.6" y="168.2">P2</text>
</g>
<g font-size="2" fill="#800000">
<text x="149.7" y="12.3">+3.3V</text>
<text x="160.1" y="26">GND</text>
<text x="190.3" y="24.9">+3.3V</text>
<text x="111.6" y="32.6">+3.3V</text>
<text x="190.7" y="42.4">GND</text>
<text x="58.3" y="63">+3.3V</text>
<text x="58.7" y="85.6">GND</text>
<text x="112" y="100.8">GND</text>
<text x="129.4" y="113.7">+3.3V</text>
<text x="147.1" y="113.7">+3.3V</text>
<text x="164.9" y="113.7">+3.3V</text>
<text x="129.8" y="126.2">GND</text>
<text x="147.6" y="126.2">GND</text>
<text x="165.3" y="126.2">GND</text>
<text x="203.4" y="133.8">GND</text>
<text x="211" y="133.8">GND</text>
<text x="218.6" y="133.8">GND</text>
<text x="121.8" y="139.1">+3.3V</text>
<text x="93.8" y="144.2">+3.3V</text>
<text x="94.3" y="166.7">GND</text>
<text x="122.2" y="174.4">GND</text>
</g>
<g font-size="2" fill="#980000">
<text x="157.4" y="30">1S</text>
<text x="157.4" y="32.6">2S</text>
<text x="157.4" y="35.1">3S</text>
<text x="116.8" y="57.9">VT_A</text>
<text x="116.8" y="70.6">VT_B</text>
<text x="116.8" y="83.3">VT_C</text>
<text x="93.9" y="106.1">IN_BUF</text>
<text x="60.9" y="108.7">IN</text>
<text x="185.3" y="108.7">OUT</text>
<text x="219.6" y="108.7">OUT_FLT</text>
<text x="136.7" y="116.7" transform="rotate(-90 136.7 116.7)">A</text>
<text x="154.4" y="116.7" transform="rotate(-90 154.4 116.7)">B</text>
<text x="172.2" y="116.7" transform="rotate(-90 172.2 116.7)">C</text>
<text x="60.9" y="149.2">BTN_IN</text>
<text x="106.6" y="154.3">SHDN</text>
<text x="60.9" y="159.4">BTN_OUT</text>
<text x="60.9" y="169.5">ALT_BTN</text>
</g>
<g font-size="1.9" fill="#000080">
<text x="142.2" y="27.5">62.5mW</text>
<text x="145.2" y="25.7">4.7k</text>
<text x="107.4" y="44.5">4.7k</text>
<text x="107.4" y="46">62.5mW</text>
<text x="115" y="44.5">4.7k</text>
<text x="115" y="46">62.5mW</text>
<text x="115" y="54.6">4.7k</text>
<text x="115" y="56.1">62.5mW</text>
<text x="54.6" y="71.9">3.3V</text>
<text x="115" y="67.3">4.7k</text>
<text x="115" y="68.8">62.5mW</text>
<text x="54.6" y="82">GND</text>
<text x="115" y="80">4.7k</text>
<text x="115" y="81.5">62.5mW</text>
<text x="107.4" y="90.1">4.7k</text>
<text x="107.4" y="91.7">62.5mW</text>
<text x="115" y="90.1">4.7k</text>
<text x="115" y="91.7">62.5mW</text>
<text x="54.6" y="112.5">Axis In</text>
<text x="193.9" y="111.4">4.7k</text>
<text x="193.9" y="113.5">62.5mW</text>
<text x="232.3" y="112.5">Axis Out</text>
<text x="54.6" y="153">Button In</text>
<text x="87.3" y="152">4.7k</text>
<text x="87.3" y="154.1">62.5mW</text>
<text x="97.5" y="151.8">BC857B-TP</text>
<text x="97.2" y="161.2">4.7k</text>
<text x="54.6" y="163.2">Button Out</text>
<text x="97.2" y="162.7">62.5mW</text>
<text x="54.6" y="173.3">Replacement Button</text>
</g>
<g font-size="1.4" fill="#000080">
<text x="121.1" y="118.6">3214W-1-103E</text>
<text x="138.9" y="118.6">3214W-1-103E</text>
<text x="156.6" y="118.6">3214W-1-103E</text>
<text x="121.1" y="120.2">250mW</text>
<text x="121.1" y="121.7">10k</text>
<text x="138.9" y="120.2">250mW</text>
<text x="138.9" y="121.7">10k</text>
<text x="156.6" y="120.2">250mW</text>
<text x="156.6" y="121.7">10k</text>
</g>
</svg>
